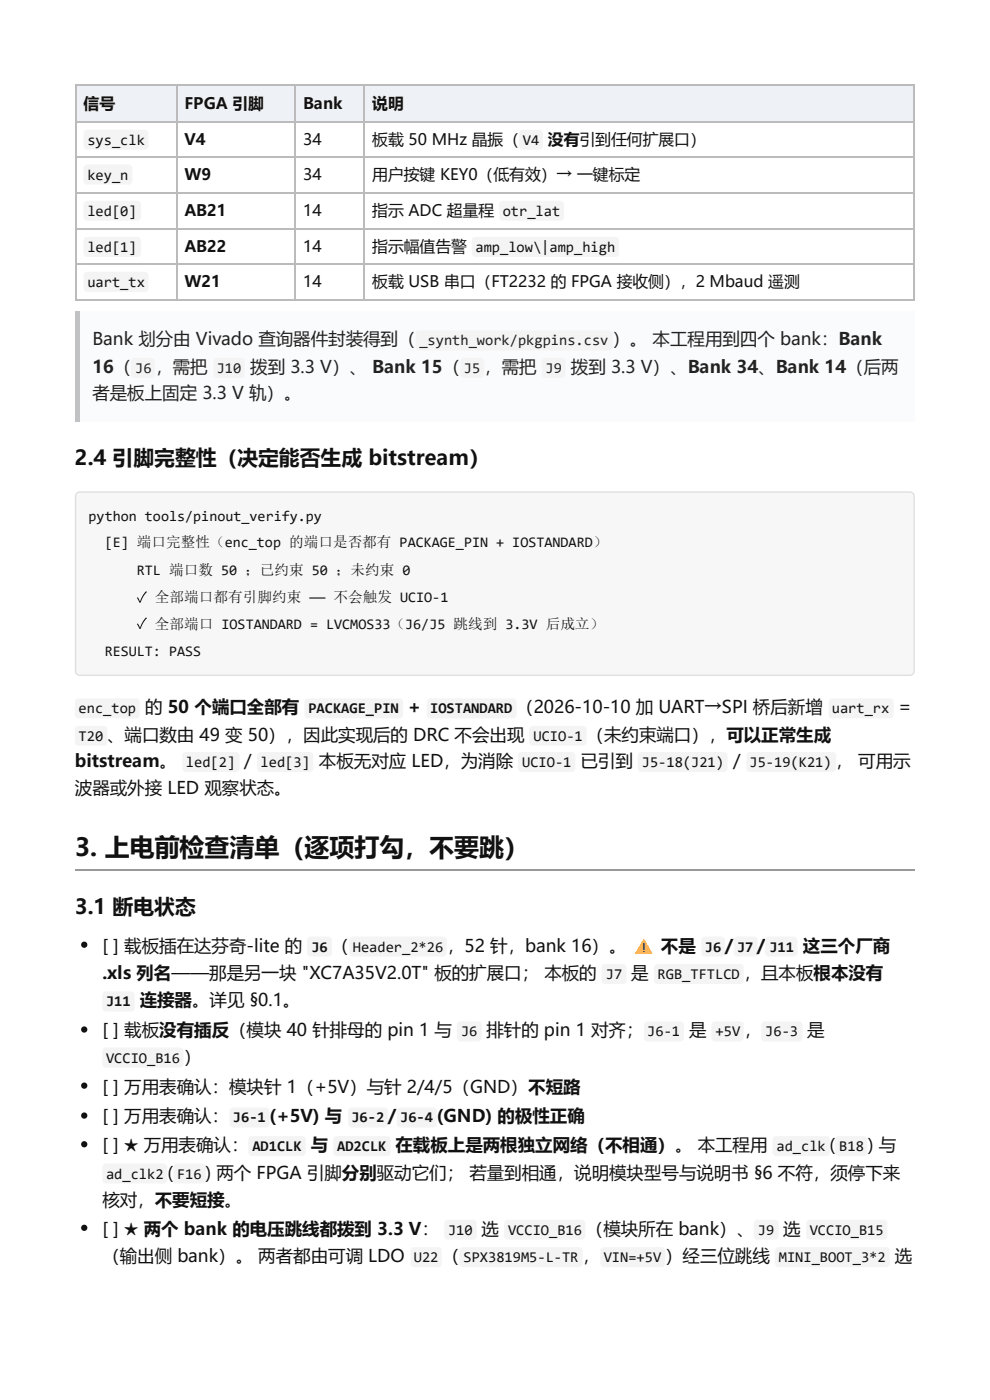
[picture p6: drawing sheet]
<svg xmlns="http://www.w3.org/2000/svg" width="210mm" height="297mm" viewBox="0 0 210 297" stroke-linecap="round" stroke-linejoin="round" font-family="sans-serif">
<g fill="#eef1f5">
<path d="M16.1 18.3h21.2v7.4h-21.2z"/>
<path d="M37.3 18.3h25.1v7.4h-25.1z"/>
<path d="M62.4 18.3h14.9v7.4h-14.9z"/>
<path d="M77.3 18.3h116.6v7.4h-116.6z"/>
</g>
<path d="M15.9 18.1h178M16 18v45.8M37.4 18v45.8M62.6 18v45.8M77.1 18v45.8M15.9 25.8h178M15.9 33.2h178M15.9 40.9h178M15.9 48.6h178M15.9 56h178M15.9 63.6h178" fill="none" stroke="#bbb" stroke-width=".26"/>
<path d="M193.8 18v45.8" fill="none" stroke="#bbb" stroke-width=".25"/>
<path d="M15.9 65.9h178v23.5h-178z" fill="#fafbfc"/>
<path d="M15.9 65.9h1v23.5h-1z" fill="#b9c2cc"/>
<path d="M16.3 104.6l.6-.2h176a.93 .93 0 0 1 .9 .9v37a.93 .93 0 0 1-.9 1h-176a.93 .93 0 0 1-.9-1v-37z" fill="#f7f7f7"/>
<path d="M16.3 104.6l.6-.2h176a.93 .93 0 0 1 .9 .9v37a.93 .93 0 0 1-.9 1h-176a.93 .93 0 0 1-.9-1v-37z" fill="none" stroke="#ddd" stroke-width=".26"/>
<path d="M15.9 184.5h178" fill="none" stroke="#999" stroke-width=".26"/>
<g fill="#f4f4f4">
<path d="M18 27.7l.5-.2h12.2a.79 .79 0 0 1 .8 .8v2.7a.79 .79 0 0 1-.8 .8h-12.2a.79 .79 0 0 1-.8-.8v-2.7z"/>
<path d="M110.3 27.7l.6-.2h3.4a.79 .79 0 0 1 .8 .8v2.7a.79 .79 0 0 1-.8 .8h-3.4a.79 .79 0 0 1-.8-.8v-2.7z"/>
<path d="M18 35.2l.5-.3h8.8a.79 .79 0 0 1 .7 .8v2.7a.79 .79 0 0 1-.7 .8h-8.8a.79 .79 0 0 1-.8-.8v-2.7z"/>
<path d="M18 42.8l.5-.2h10.6a.79 .79 0 0 1 .8 .8v2.6a.79 .79 0 0 1-.8 .8h-10.6a.79 .79 0 0 1-.8-.8v-2.6z"/>
<path d="M106.1 42.8l.5-.2h12.2a.79 .79 0 0 1 .8 .8v2.6a.79 .79 0 0 1-.8 .8h-12.2a.79 .79 0 0 1-.8-.8v-2.6z"/>
<path d="M18 50.5l.5-.2h10.6a.79 .79 0 0 1 .8 .8v2.6a.79 .79 0 0 1-.8 .8h-10.6a.79 .79 0 0 1-.8-.8v-2.6z"/>
<path d="M100.2 50.5l.6-.2h29.6a.79 .79 0 0 1 .8 .8v2.6a.79 .79 0 0 1-.8 .8h-29.6a.79 .79 0 0 1-.8-.8v-2.6z"/>
<path d="M18 57.9l.5-.2h12.2a.79 .79 0 0 1 .8 .8v2.6a.79 .79 0 0 1-.8 .8h-12.2a.79 .79 0 0 1-.8-.8v-2.6z"/>
<path d="M88.3 70.3l.6-.2h40.2a.79 .79 0 0 1 .8 .8v2.7a.79 .79 0 0 1-.8 .7h-40.2a.79 .79 0 0 1-.8-.7v-2.7z"/>
<path d="M28 76.2l.6-.3h3.4a.79 .79 0 0 1 .8 .8v2.7a.79 .79 0 0 1-.8 .8h-3.4a.79 .79 0 0 1-.8-.8v-2.7z"/>
<path d="M45.5 76.2l.5-.3h5.1a.79 .79 0 0 1 .8 .8v2.7a.79 .79 0 0 1-.8 .8h-5.1a.79 .79 0 0 1-.8-.8v-2.7z"/>
<path d="M97.9 76.2l.5-.3h3.5a.79 .79 0 0 1 .8 .8v2.7a.79 .79 0 0 1-.8 .8h-3.5a.79 .79 0 0 1-.8-.8v-2.7z"/>
<path d="M115.1 76.2l.5-.3h3.5a.79 .79 0 0 1 .8 .8v2.7a.79 .79 0 0 1-.8 .8h-3.5a.79 .79 0 0 1-.8-.8v-2.7z"/>
<path d="M16.1 148.4l.6-.2h12.1a.79 .79 0 0 1 .8 .8v2.6a.79 .79 0 0 1-.8 .8h-12.1a.79 .79 0 0 1-.8-.8v-2.6z"/>
<path d="M64.8 148.4l.6-.2h19.3a.79 .79 0 0 1 .8 .8v2.6a.79 .79 0 0 1-.8 .8h-19.3a.79 .79 0 0 1-.8-.8v-2.6z"/>
<path d="M90.7 148.4l.6-.2h17.4a.79 .79 0 0 1 .8 .8v2.6a.79 .79 0 0 1-.8 .8h-17.4a.79 .79 0 0 1-.8-.8v-2.6z"/>
<path d="M175.9 148.4l.6-.2h12.1a.79 .79 0 0 1 .8 .8v2.6a.79 .79 0 0 1-.8 .8h-12.1a.79 .79 0 0 1-.8-.8v-2.6z"/>
<path d="M16.1 154.2l.6-.2h5.3a.79 .79 0 0 1 .8 .8v2.6a.79 .79 0 0 1-.8 .8h-5.3a.79 .79 0 0 1-.8-.8v-2.6z"/>
<path d="M112.4 154.2l.6-.2h10.6a.79 .79 0 0 1 .8 .8v2.6a.79 .79 0 0 1-.8 .8h-10.6a.79 .79 0 0 1-.8-.8v-2.6z"/>
<path d="M38.9 159.8l.5-.3h10.6a.79 .79 0 0 1 .8 .8v2.7a.79 .79 0 0 1-.8 .8h-10.6a.79 .79 0 0 1-.8-.8v-2.7z"/>
<path d="M54.7 159.8l.6-.3h10.3a.79 .79 0 0 1 .8 .8v2.7a.79 .79 0 0 1-.8 .8h-10.3a.79 .79 0 0 1-.8-.8v-2.7z"/>
<path d="M110 159.8l.6-.3h10.6a.79 .79 0 0 1 .8 .8v2.7a.79 .79 0 0 1-.8 .8h-10.6a.79 .79 0 0 1-.8-.8v-2.7z"/>
<path d="M135.4 159.8l.6-.3h17.5a.79 .79 0 0 1 .8 .8v2.7a.79 .79 0 0 1-.8 .8h-17.5a.79 .79 0 0 1-.8-.8v-2.7z"/>
<path d="M158.5 159.8l.5-.3h17.5a.79 .79 0 0 1 .8 .8v2.7a.79 .79 0 0 1-.8 .8h-17.5a.79 .79 0 0 1-.8-.8v-2.7z"/>
</g>
<circle cx="17.9" cy="200.4" r=".66" fill="#111"/>
<g fill="#f4f4f4">
<path d="M65.3 198.9l.6-.2h3.7a.79 .79 0 0 1 .8 .8v2.6a.79 .79 0 0 1-.8 .8h-3.7a.79 .79 0 0 1-.8-.8v-2.6z"/>
<path d="M74.3 198.9l.6-.2h19a.79 .79 0 0 1 .8 .8v2.6a.79 .79 0 0 1-.8 .8h-19a.79 .79 0 0 1-.8-.8v-2.6z"/>
<path d="M148.9 198.9l.6-.2h3.4a.79 .79 0 0 1 .8 .8v2.6a.79 .79 0 0 1-.8 .8h-3.4a.79 .79 0 0 1-.8-.8v-2.6z"/>
<path d="M155.8 198.9l.6-.2h3.4a.79 .79 0 0 1 .8 .8v2.6a.79 .79 0 0 1-.8 .8h-3.4a.79 .79 0 0 1-.8-.8v-2.6z"/>
<path d="M162.4 198.9l.6-.2h5.3a.79 .79 0 0 1 .8 .8v2.6a.79 .79 0 0 1-.8 .8h-5.3a.79 .79 0 0 1-.8-.8v-2.6z"/>
<path d="M127.8 204.8l.5-.3h3.7a.79 .79 0 0 1 .8 .8v2.7a.79 .79 0 0 1-.8 .8h-3.7a.79 .79 0 0 1-.8-.8v-2.7z"/>
<path d="M138.9 204.8l.5-.3h17.5a.79 .79 0 0 1 .8 .8v2.7a.79 .79 0 0 1-.8 .8h-17.5a.79 .79 0 0 1-.8-.8v-2.7z"/>
<path d="M21.9 210.6l.6-.3h5.3a.79 .79 0 0 1 .8 .8v2.7a.79 .79 0 0 1-.8 .8h-5.3a.79 .79 0 0 1-.8-.8v-2.7z"/>
</g>
<circle cx="17.9" cy="218.4" r=".66" fill="#111"/>
<g fill="#f4f4f4">
<path d="M97.1 216.9l.5-.2h3.7a.79 .79 0 0 1 .8 .8v2.6a.79 .79 0 0 1-.8 .8h-3.7a.79 .79 0 0 1-.8-.8v-2.6z"/>
<path d="M136.8 216.9l.5-.2h6.9a.79 .79 0 0 1 .8 .8v2.6a.79 .79 0 0 1-.8 .8h-6.9a.79 .79 0 0 1-.8-.8v-2.6z"/>
<path d="M151 216.9l.6-.2h5.3a.79 .79 0 0 1 .8 .8v2.6a.79 .79 0 0 1-.8 .8h-5.3a.79 .79 0 0 1-.8-.8v-2.6z"/>
<path d="M161.6 216.9l.6-.2h7.1a.79 .79 0 0 1 .8 .8v2.6a.79 .79 0 0 1-.8 .8h-7.1a.79 .79 0 0 1-.8-.8v-2.6z"/>
<path d="M21.9 222.5l.6-.2h15.6a.79 .79 0 0 1 .8 .7v2.7a.79 .79 0 0 1-.8 .8h-15.6a.79 .79 0 0 1-.8-.8v-2.7z"/>
</g>
<g fill="#111">
<circle cx="17.9" cy="230.3" r=".66"/>
<circle cx="17.9" cy="236.7" r=".66"/>
</g>
<g fill="#f4f4f4">
<path d="M48.9 235.2l.6-.2h6.9a.79 .79 0 0 1 .7 .7v2.7a.79 .79 0 0 1-.7 .8h-6.9a.79 .79 0 0 1-.8-.8v-2.7z"/>
<path d="M74.1 235.2l.5-.2h6.9a.79 .79 0 0 1 .8 .7v2.7a.79 .79 0 0 1-.8 .8h-6.9a.79 .79 0 0 1-.8-.8v-2.7z"/>
<path d="M84.4 235.2l.5-.2h6.9a.79 .79 0 0 1 .8 .7v2.7a.79 .79 0 0 1-.8 .8h-6.9a.79 .79 0 0 1-.8-.8v-2.7z"/>
</g>
<circle cx="17.9" cy="242.8" r=".66" fill="#111"/>
<g fill="#f4f4f4">
<path d="M52.9 241.3l.5-.3h10.6a.79 .79 0 0 1 .8 .8v2.7a.79 .79 0 0 1-.8 .8h-10.6a.79 .79 0 0 1-.7-.8v-2.7z"/>
<path d="M70.9 241.3l.5-.3h10.6a.79 .79 0 0 1 .8 .8v2.7a.79 .79 0 0 1-.8 .8h-10.6a.79 .79 0 0 1-.8-.8v-2.7z"/>
<path d="M164 241.3l.6-.3h10.6a.79 .79 0 0 1 .7 .8v2.7a.79 .79 0 0 1-.7 .8h-10.6a.79 .79 0 0 1-.8-.8v-2.7z"/>
<path d="M177.2 241.3l.6-.3h5.3a.79 .79 0 0 1 .8 .8v2.7a.79 .79 0 0 1-.8 .8h-5.3a.79 .79 0 0 1-.8-.8v-2.7z"/>
<path d="M21.9 247.1l.6-.2h12.2a.79 .79 0 0 1 .8 .8v2.6a.79 .79 0 0 1-.8 .8h-12.2a.79 .79 0 0 1-.8-.8v-2.6z"/>
<path d="M37 247.1l.6-.2h5.3a.79 .79 0 0 1 .8 .8v2.6a.79 .79 0 0 1-.8 .8h-5.3a.79 .79 0 0 1-.8-.8v-2.6z"/>
</g>
<circle cx="17.9" cy="260.5" r=".66" fill="#111"/>
<g fill="#f4f4f4">
<path d="M94.4 259l.6-.2h5.3a.79 .79 0 0 1 .8 .8v2.6a.79 .79 0 0 1-.8 .8h-5.3a.79 .79 0 0 1-.8-.8v-2.6z"/>
<path d="M107.1 259l.6-.2h15.6a.79 .79 0 0 1 .8 .8v2.6a.79 .79 0 0 1-.8 .8h-15.6a.79 .79 0 0 1-.8-.8v-2.6z"/>
<path d="M160 259l.6-.2h3.7a.79 .79 0 0 1 .8 .8v2.6a.79 .79 0 0 1-.8 .8h-3.7a.79 .79 0 0 1-.8-.8v-2.6z"/>
<path d="M171.2 259l.5-.2h15.6a.79 .79 0 0 1 .8 .8v2.6a.79 .79 0 0 1-.8 .8h-15.6a.79 .79 0 0 1-.8-.8v-2.6z"/>
<path d="M87.3 264.8l.5-.2h5.1a.79 .79 0 0 1 .8 .8v2.6a.79 .79 0 0 1-.8 .8h-5.1a.79 .79 0 0 1-.8-.8v-2.6z"/>
<path d="M97.6 264.8l.6-.2h24.6a.79 .79 0 0 1 .8 .8v2.6a.79 .79 0 0 1-.8 .8h-24.6a.79 .79 0 0 1-.8-.8v-2.6z"/>
<path d="M127.5 264.8l.6-.2h12.1a.79 .79 0 0 1 .8 .8v2.6a.79 .79 0 0 1-.8 .8h-12.1a.79 .79 0 0 1-.8-.8v-2.6z"/>
<path d="M164.5 264.8l.6-.2h22.8a.79 .79 0 0 1 .7 .8v2.6a.79 .79 0 0 1-.7 .8h-22.8a.79 .79 0 0 1-.8-.8v-2.6z"/>
</g>
<text font-size="5.3" fill="#111" x="15.9" y="181.5">3. 上电前检查清单（逐项打勾，不要跳）</text>
<g font-size="4.4" fill="#111">
<text x="15.9" y="98.7">2.4 引脚完整性（决定能否生成 bitstream）</text>
<text x="15.9" y="193.9">3.1 断电状态</text>
</g>
<g font-size="3.7" fill="#222">
<text x="19.6" y="73.3">Bank 划分由 Vivado 查询器件封装得到（</text>
<text x="129.9" y="73.3">）。 本工程用到四个 bank：Bank</text>
<text x="19.6" y="79.1">16（</text>
<text x="32.9" y="79.1">，需把</text>
<text x="53.1" y="79.1">拨到 3.3 V）、 Bank 15（</text>
<text x="102.7" y="79.1">，需把</text>
<text x="121" y="79.1">拨到 3.3 V）、Bank 34、Bank 14（后两</text>
<text x="19.6" y="84.7">者是板上固定 3.3 V 轨）。</text>
</g>
<g font-size="3.7" fill="#111">
<text x="30.8" y="151.3">的 50 个端口全部有</text>
<text x="86.5" y="151.3">+</text>
<text x="109.4" y="151.3">（2026-10-10 加 UART→SPI 桥后新增</text>
<text x="190.5" y="151.3">=</text>
<text x="22.7" y="157.2">、端口数由 49 变 50），因此实现后的 DRC 不会出现</text>
<text x="124.4" y="157.2">（未约束端口），可以正常生成</text>
<text x="15.9" y="162.7">bitstream。</text>
<text x="51.8" y="162.7">/</text>
<text x="67.6" y="162.7">本板无对应 LED，为消除</text>
<text x="123.1" y="162.7">已引到</text>
<text x="155.4" y="162.7">/</text>
<text x="177.2" y="162.7">， 可用示</text>
<text x="15.9" y="168.5">波器或外接 LED 观察状态。</text>
<text x="21.7" y="201.9">[ ] 载板插在达芬奇-lite 的</text>
<text x="70.3" y="201.9">（</text>
<text x="94.8" y="201.9">，52 针，bank 16）。 ⚠</text>
<text x="133.9" y="201.9">️</text>
<text x="140.1" y="201.9">不是</text>
<text x="153.7" y="201.9">/</text>
<text x="160.6" y="201.9">/</text>
<text x="170.2" y="201.9">这三个厂商</text>
<text x="21.7" y="207.7">.xls 列名——那是另一块 &quot;XC7A35V2.0T&quot; 板的扩展口； 本板的</text>
<text x="133.8" y="207.7">是</text>
<text x="157.7" y="207.7">，且本板根本没有</text>
<text x="29.6" y="213.5">连接器。详见 §0.1。</text>
<text x="21.7" y="219.9">[ ] 载板没有插反（模块 40 针排母的 pin 1 与</text>
<text x="103.1" y="219.9">排针的 pin 1 对齐；</text>
<text x="146.1" y="219.9">是</text>
<text x="157.7" y="219.9">，</text>
<text x="171.1" y="219.9">是</text>
<text x="39" y="225.4">）</text>
<text x="21.7" y="231.8">[ ] 万用表确认：模块针 1（+5V）与针 2/4/5（GND）不短路</text>
<text x="21.7" y="238.1">[ ] 万用表确认：</text>
<text x="57.2" y="238.1">(+5V) 与</text>
<text x="82.3" y="238.1">/</text>
<text x="92.6" y="238.1">(GND) 的极性正确</text>
<text x="21.7" y="244.2">[ ] ★ 万用表确认：</text>
<text x="65.9" y="244.2">与</text>
<text x="83.8" y="244.2">在载板上是两根独立网络（不相通）。 本工程用</text>
<text x="175.9" y="244.2">(</text>
<text x="184" y="244.2">) 与</text>
<text x="35.5" y="250">(</text>
<text x="43.6" y="250">) 两个 FPGA 引脚分别驱动它们； 若量到相通，说明模块型号与说明书 §6 不符，须停下来</text>
<text x="21.7" y="255.9">核对，不要短接。</text>
<text x="21.7" y="261.9">[ ] ★ 两个 bank 的电压跳线都拨到 3.3 V：</text>
<text x="102.1" y="261.9">选</text>
<text x="124.2" y="261.9">（模块所在 bank）、</text>
<text x="166.1" y="261.9">选</text>
<text x="21.7" y="267.8">（输出侧 bank）。 两者都由可调 LDO</text>
<text x="93.8" y="267.8">（</text>
<text x="123.5" y="267.8">，</text>
<text x="141" y="267.8">）经三位跳线</text>
<text x="189.7" y="267.8">选</text>
</g>
<g font-size="3.3" fill="#111">
<text x="17.7" y="23">信号</text>
<text x="39.1" y="23">FPGA 引脚</text>
<text x="64.3" y="23">Bank</text>
<text x="78.9" y="23">说明</text>
<text x="39.1" y="30.7">V4</text>
<text x="64.3" y="30.7">34</text>
<text x="78.9" y="30.7">板载 50 MHz 晶振（</text>
<text x="116.2" y="30.7">没有引到任何扩展口）</text>
<text x="39.1" y="38.1">W9</text>
<text x="64.3" y="38.1">34</text>
<text x="78.9" y="38.1">用户按键 KEY0（低有效）→ 一键标定</text>
<text x="39.1" y="45.8">AB21</text>
<text x="64.3" y="45.8">14</text>
<text x="78.9" y="45.8">指示 ADC 超量程</text>
<text x="39.1" y="53.4">AB22</text>
<text x="64.3" y="53.4">14</text>
<text x="78.9" y="53.4">指示幅值告警</text>
<text x="39.1" y="60.9">W21</text>
<text x="64.3" y="60.9">14</text>
<text x="78.9" y="60.9">板载 USB 串口（FT2232 的 FPGA 接收侧），2 Mbaud 遥测</text>
</g>
<g font-size="3.2" fill="#111">
<text x="18.5" y="30.7">sys_clk</text>
<text x="110.9" y="30.7">V4</text>
<text x="18.5" y="38.1">key_n</text>
<text x="18.5" y="45.8">led[0]</text>
<text x="106.6" y="45.8">otr_lat</text>
<text x="18.5" y="53.4">led[1]</text>
<text x="100.8" y="53.4">amp_low\|amp_high</text>
<text x="18.5" y="60.9">uart_tx</text>
<text x="16.7" y="151.3">enc_top</text>
<text x="65.4" y="151.3">PACKAGE_PIN</text>
<text x="91.2" y="151.3">IOSTANDARD</text>
<text x="176.4" y="151.3">uart_rx</text>
<text x="16.7" y="157.2">T20</text>
<text x="113.1" y="157.2">UCIO-1</text>
<text x="39.4" y="162.7">led[2]</text>
<text x="55.3" y="162.7">led[3]</text>
<text x="110.7" y="162.7">UCIO-1</text>
<text x="136.1" y="162.7">J5-18(J21)</text>
<text x="158.9" y="162.7">J5-19(K21)</text>
<text x="66" y="201.9">J6</text>
<text x="74.8" y="201.9">Header_2*26</text>
<text x="149.4" y="201.9">J6</text>
<text x="156.3" y="201.9">J7</text>
<text x="163.1" y="201.9">J11</text>
<text x="128.4" y="207.7">J7</text>
<text x="139.4" y="207.7">RGB_TFTLCD</text>
<text x="22.5" y="213.5">J11</text>
<text x="97.7" y="219.9">J6</text>
<text x="137.2" y="219.9">J6-1</text>
<text x="151.7" y="219.9">+5V</text>
<text x="162.2" y="219.9">J6-3</text>
<text x="22.5" y="225.4">VCCIO_B16</text>
<text x="49.4" y="238.1">J6-1</text>
<text x="74.5" y="238.1">J6-2</text>
<text x="84.8" y="238.1">J6-4</text>
<text x="53.5" y="244.2">AD1CLK</text>
<text x="71.5" y="244.2">AD2CLK</text>
<text x="164.6" y="244.2">ad_clk</text>
<text x="177.9" y="244.2">B18</text>
<text x="22.5" y="250">ad_clk2</text>
<text x="37.5" y="250">F16</text>
<text x="95" y="261.9">J10</text>
<text x="107.7" y="261.9">VCCIO_B16</text>
<text x="160.7" y="261.9">J9</text>
<text x="171.7" y="261.9">VCCIO_B15</text>
<text x="87.7" y="267.8">U22</text>
<text x="98.3" y="267.8">SPX3819M5-L-TR</text>
<text x="128" y="267.8">VIN=+5V</text>
<text x="165.1" y="267.8">MINI_BOOT_3*2</text>
</g>
<g font-size="3.2" fill="#222">
<text x="88.9" y="73.3">_synth_work/pkgpins.csv</text>
<text x="28.6" y="79.1">J6</text>
<text x="45.9" y="79.1">J10</text>
<text x="98.4" y="79.1">J5</text>
<text x="115.7" y="79.1">J9</text>
</g>
<g font-size="3.1" fill="#111">
<text x="18.8" y="110.6">python tools/pinout_verify.py</text>
<text x="22.2" y="116.2">[E] 端口完整性（enc_top 的端口是否都有 PACKAGE_PIN + IOSTANDARD）</text>
<text x="29" y="122">RTL 端口数 50 ；已约束 50 ；未约束 0</text>
<text x="29" y="127.8">✓ 全部端口都有引脚约束 —— 不会触发 UCIO-1</text>
<text x="29" y="133.4">✓ 全部端口 IOSTANDARD = LVCMOS33（J6/J5 跳线到 3.3V 后成立）</text>
<text x="22.2" y="139.2">RESULT: PASS</text>
</g>
</svg>
